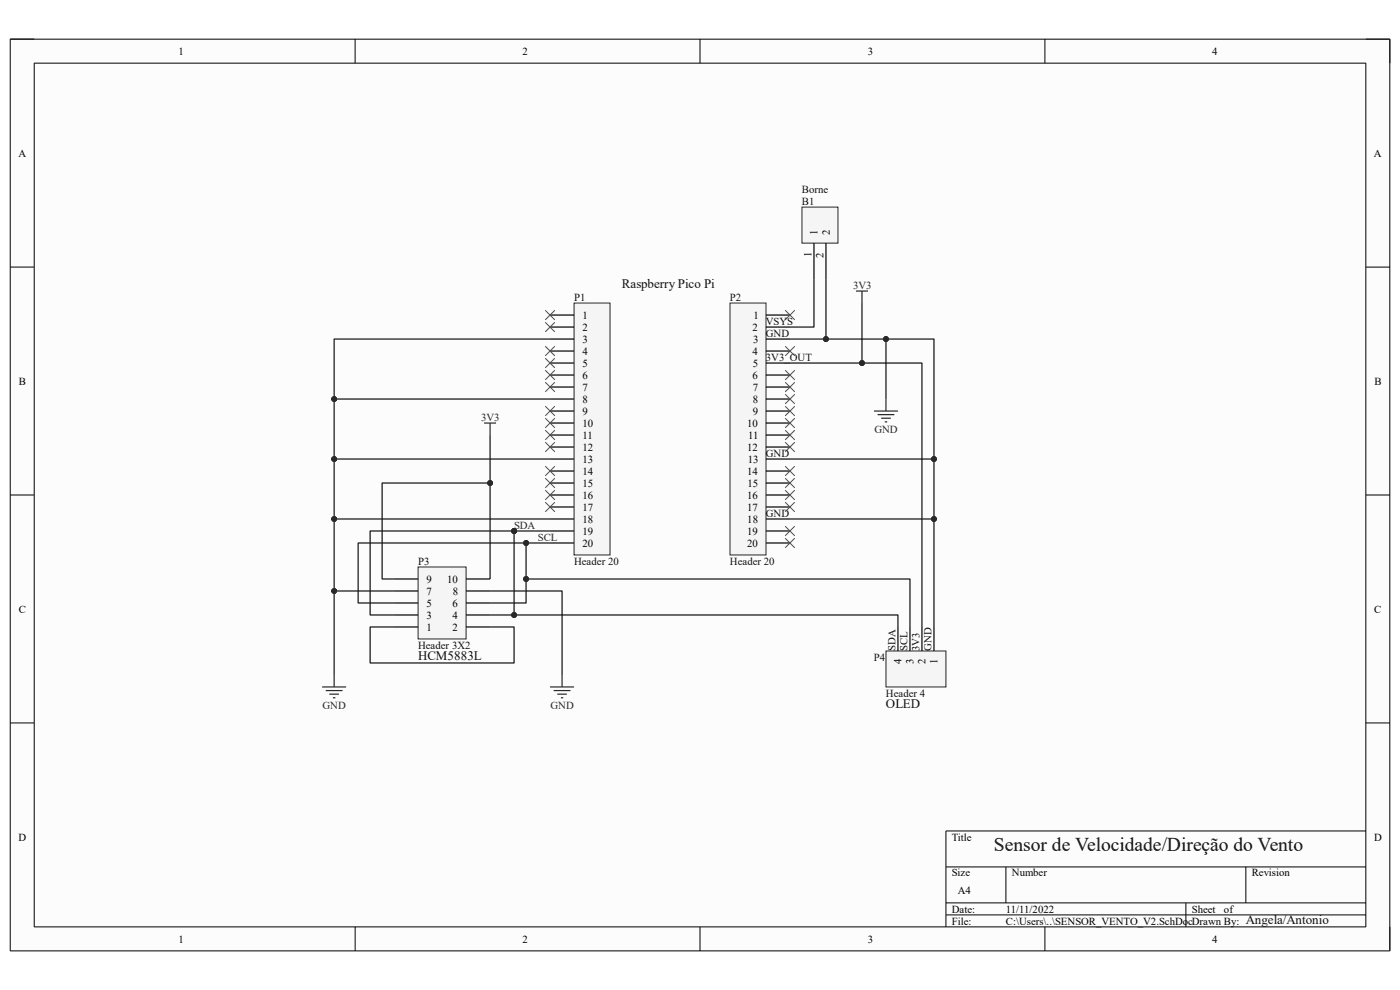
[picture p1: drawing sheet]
<svg xmlns="http://www.w3.org/2000/svg" width="297mm" height="210mm" viewBox="0 0 297 210" stroke-linecap="round" stroke-linejoin="round" font-family="sans-serif">
<path d="M2.2 8.3h292.7v193.4h-292.7z" fill-rule="evenodd" fill="#fcfcfc"/>
<path d="M2.2 8.3h292.7v193.4h-292.7z" fill="none" stroke="#000" stroke-width=".21"/>
<path d="M7.3 13.4h282.5v183.2h-282.5z" fill-rule="evenodd" fill="#fcfcfc"/>
<g fill="none" stroke="#000" stroke-width=".21">
<path d="M2.2 8.3h5.1M7.3 13.4h282.5v183.2h-282.5zM75.3 8.3v5.1M148.5 8.3v5.1M221.7 8.3v5.1M289.8 8.3h5.1v5.1M2.2 56.7h5.1M289.8 56.7h5.1M2.2 105h5.1M289.8 105h5.1M2.2 153.4h5.1M289.8 153.4h5.1"/>
<path d="M289.8 176.3h-89.1v20.3M75.3 196.6v5.1M148.5 196.6v5.1M200.7 183.9h89.1M200.7 191.5h89.1M200.7 194.1h89.1M213.4 183.9v7.6M221.7 196.6v5.1M251.6 191.5v5.1M264.3 183.9v7.6M294.9 196.6v5.1"/>
</g>
<path d="M121.8 64.3h7.6v53.4h-7.6z" fill-rule="evenodd" fill="#f5f5f5"/>
<path d="M121.8 64.3h7.6v53.4h-7.6z" fill="none" stroke="#262626" stroke-width=".21"/>
<g fill="none" stroke="#000" stroke-width=".25">
<path d="M116.7 66.8h5.1M116.7 69.4h5.1M116.7 71.9h5.1M116.7 74.5h5.1M116.7 77h5.1M116.7 79.6h5.1M116.7 82.1h5.1M116.7 84.7h5.1M116.7 87.2h5.1M116.7 89.7h5.1M116.7 92.3h5.1M116.7 94.8h5.1"/>
<path d="M116.7 97.4h5.1M116.7 99.9h5.1M116.7 102.5h5.1M116.7 105h5.1M116.7 107.6h5.1M116.7 110.1h5.1M116.7 112.6h5.1M116.7 115.2h5.1"/>
</g>
<path d="M154.9 64.3h7.6v53.4h-7.6z" fill-rule="evenodd" fill="#f5f5f5"/>
<path d="M154.9 64.3h7.6v53.4h-7.6z" fill="none" stroke="#262626" stroke-width=".21"/>
<g fill="none" stroke="#000" stroke-width=".25">
<path d="M162.5 66.8h5.1M162.5 69.4h5.1M162.5 71.9h5.1M162.5 74.5h5.1M162.5 77h5.1M162.5 79.6h5.1M162.5 82.1h5.1M162.5 84.7h5.1M162.5 87.2h5.1M162.5 89.7h5.1M162.5 92.3h5.1M162.5 94.8h5.1"/>
<path d="M162.5 97.4h5.1M162.5 99.9h5.1M162.5 102.5h5.1M162.5 105h5.1M162.5 107.6h5.1M162.5 110.1h5.1M162.5 112.6h5.1M162.5 115.2h5.1"/>
</g>
<g fill="none" stroke="#4c4c4c" stroke-width=".21">
<path d="M115.7 65.8l2 2.1M115.7 68.4l2 2M115.7 73.5l2 2M115.7 76l2 2M115.7 78.5l2 2.1M117.7 65.8l-2 2.1M117.7 68.4l-2 2M117.7 73.5l-2 2M117.7 76l-2 2M117.7 78.5l-2 2.1M166.6 65.8l2 2.1M166.6 73.5l2 2"/>
<path d="M166.6 78.5l2 2.1M168.6 65.8l-2 2.1M168.6 73.5l-2 2M168.6 78.5l-2 2.1M115.7 81.1l2 2M115.7 86.2l2 2M115.7 88.7l2 2.1M115.7 91.3l2 2M115.7 93.8l2 2M115.7 98.9l2 2M117.7 81.1l-2 2M117.7 86.2l-2 2"/>
<path d="M117.7 88.7l-2 2.1M117.7 91.3l-2 2M117.7 93.8l-2 2M117.7 98.9l-2 2M166.6 81.1l2 2M166.6 83.6l2 2.1M166.6 86.2l2 2M166.6 88.7l2 2.1M166.6 98.9l2 2M166.6 93.8l2 2M166.6 91.3l2 2M168.6 81.1l-2 2"/>
<path d="M168.6 83.6l-2 2.1M168.6 86.2l-2 2M168.6 88.7l-2 2.1M168.6 98.9l-2 2M168.6 93.8l-2 2M168.6 91.3l-2 2M115.7 101.4l2 2.1M115.7 104l2 2M115.7 106.5l2 2.1M117.7 101.4l-2 2.1M117.7 104l-2 2M117.7 106.5l-2 2.1"/>
</g>
<path d="M181.6 61.7h2.5M182.9 61.7v2.6M185.4 87.2h5.1M186.2 88h3.5M186.9 88.7h2.1M187.7 89.5h.5M188 84.7v2.5" fill="none" stroke="#262626" stroke-width=".25"/>
<circle cx="109.1" cy="112.6" r=".51" fill="#0e0e0e"/>
<circle cx="109.1" cy="112.6" r=".51" fill="none" stroke="#0e0e0e" stroke-width=".21"/>
<path d="M102.7 89.7h2.5M104 89.7v2.6M68.3 145.7h5.1M69.1 146.5h3.6M69.9 147.3h2M70.6 148h.5M70.9 143.2v2.5" fill="none" stroke="#262626" stroke-width=".25"/>
<path d="M170.1 43.9h7.7v7.7h-7.7z" fill-rule="evenodd" fill="#f5f5f5"/>
<path d="M170.1 43.9h7.7v7.7h-7.7z" fill="none" stroke="#262626" stroke-width=".21"/>
<path d="M172.7 51.6v7.6M175.2 51.6v7.6" fill="none" stroke="#000" stroke-width=".25"/>
<path d="M116.7 145.7h5.1M117.5 146.5h3.5M118.2 147.3h2.1M119 148h.5M119.2 143.2v2.5" fill="none" stroke="#262626" stroke-width=".25"/>
<path d="M88.7 120.3h10.2v15.3h-10.2z" fill-rule="evenodd" fill="#f5f5f5"/>
<path d="M88.7 120.3h10.2v15.3h-10.2z" fill="none" stroke="#262626" stroke-width=".21"/>
<path d="M83.6 133h5.1M83.6 130.5h5.1M83.6 127.9h5.1M83.6 125.4h5.1M83.6 122.8h5.1M98.9 133h5.1M98.9 130.5h5.1M98.9 127.9h5.1M98.9 125.4h5.1M98.9 122.8h5.1" fill="none" stroke="#000" stroke-width=".25"/>
<path d="M188 138.1h12.7v7.6h-12.7z" fill-rule="evenodd" fill="#f5f5f5"/>
<path d="M188 138.1h12.7v7.6h-12.7z" fill="none" stroke="#262626" stroke-width=".21"/>
<path d="M190.5 133v5.1M193.1 133v5.1M195.6 133v5.1M198.1 133v5.1" fill="none" stroke="#000" stroke-width=".25"/>
<path d="M166.6 114.2l2 2M166.6 111.6l2 2.1M166.6 106.5l2 2.1M166.6 104l2 2M166.6 101.4l2 2.1M168.6 114.2l-2 2M168.6 111.6l-2 2.1M168.6 106.5l-2 2.1M168.6 104l-2 2M168.6 101.4l-2 2.1" fill="none" stroke="#4c4c4c" stroke-width=".21"/>
<path d="M182.9 64.3v12.7" fill="none" stroke="#0e0e0e" stroke-width=".25"/>
<circle cx="182.9" cy="77" r=".51" fill="#0e0e0e"/>
<circle cx="182.9" cy="77" r=".51" fill="none" stroke="#0e0e0e" stroke-width=".21"/>
<path d="M70.9 125.4h12.7" fill="none" stroke="#0e0e0e" stroke-width=".25"/>
<circle cx="70.9" cy="125.4" r=".51" fill="#0e0e0e"/>
<circle cx="70.9" cy="125.4" r=".51" fill="none" stroke="#0e0e0e" stroke-width=".21"/>
<path d="M70.9 110.1h45.8" fill="none" stroke="#0e0e0e" stroke-width=".25"/>
<circle cx="70.9" cy="110.1" r=".51" fill="#0e0e0e"/>
<circle cx="70.9" cy="110.1" r=".51" fill="none" stroke="#0e0e0e" stroke-width=".21"/>
<path d="M70.9 97.4h45.8" fill="none" stroke="#0e0e0e" stroke-width=".25"/>
<circle cx="70.9" cy="97.4" r=".51" fill="#0e0e0e"/>
<circle cx="70.9" cy="97.4" r=".51" fill="none" stroke="#0e0e0e" stroke-width=".21"/>
<path d="M70.9 84.7h45.8" fill="none" stroke="#0e0e0e" stroke-width=".25"/>
<circle cx="70.9" cy="84.6" r=".51" fill="#0e0e0e"/>
<circle cx="70.9" cy="84.6" r=".51" fill="none" stroke="#0e0e0e" stroke-width=".21"/>
<path d="M116.7 71.9h-45.8v71.3" fill="none" stroke="#0e0e0e" stroke-width=".25"/>
<circle cx="70.9" cy="84.6" r=".51" fill="#0e0e0e"/>
<circle cx="70.9" cy="84.6" r=".51" fill="none" stroke="#0e0e0e" stroke-width=".21"/>
<circle cx="70.9" cy="97.4" r=".51" fill="#0e0e0e"/>
<circle cx="70.9" cy="97.4" r=".51" fill="none" stroke="#0e0e0e" stroke-width=".21"/>
<circle cx="70.9" cy="110.1" r=".51" fill="#0e0e0e"/>
<circle cx="70.9" cy="110.1" r=".51" fill="none" stroke="#0e0e0e" stroke-width=".21"/>
<circle cx="70.9" cy="125.4" r=".51" fill="#0e0e0e"/>
<circle cx="70.9" cy="125.4" r=".51" fill="none" stroke="#0e0e0e" stroke-width=".21"/>
<path d="M116.7 115.2h-40.7v12.7h7.6" fill="none" stroke="#0e0e0e" stroke-width=".25"/>
<circle cx="111.6" cy="115.2" r=".51" fill="#0e0e0e"/>
<circle cx="111.6" cy="115.2" r=".51" fill="none" stroke="#0e0e0e" stroke-width=".21"/>
<path d="M116.7 112.6h-38.2v17.9h5.1M83.6 133h-5.1v7.6h30.6v-7.6h-5.1" fill="none" stroke="#0e0e0e" stroke-width=".25"/>
<circle cx="109.1" cy="112.6" r=".51" fill="#0e0e0e"/>
<circle cx="109.1" cy="112.6" r=".51" fill="none" stroke="#0e0e0e" stroke-width=".21"/>
<path d="M104 102.5h-22.9v20.3h2.5" fill="none" stroke="#0e0e0e" stroke-width=".25"/>
<circle cx="104" cy="102.5" r=".51" fill="#0e0e0e"/>
<circle cx="104" cy="102.5" r=".51" fill="none" stroke="#0e0e0e" stroke-width=".21"/>
<path d="M109.1 112.6v17.9h-5.1" fill="none" stroke="#0e0e0e" stroke-width=".25"/>
<circle cx="109.1" cy="130.5" r=".51" fill="#0e0e0e"/>
<circle cx="109.1" cy="130.5" r=".51" fill="none" stroke="#0e0e0e" stroke-width=".21"/>
<circle cx="109.1" cy="112.6" r=".51" fill="#0e0e0e"/>
<circle cx="109.1" cy="112.6" r=".51" fill="none" stroke="#0e0e0e" stroke-width=".21"/>
<path d="M111.6 115.2v12.7h-7.6" fill="none" stroke="#0e0e0e" stroke-width=".25"/>
<circle cx="111.6" cy="122.8" r=".51" fill="#0e0e0e"/>
<circle cx="111.6" cy="122.8" r=".51" fill="none" stroke="#0e0e0e" stroke-width=".21"/>
<circle cx="111.6" cy="115.2" r=".51" fill="#0e0e0e"/>
<circle cx="111.6" cy="115.2" r=".51" fill="none" stroke="#0e0e0e" stroke-width=".21"/>
<path d="M167.6 97.4h30.5M104 125.4h15.2v17.8" fill="none" stroke="#0e0e0e" stroke-width=".25"/>
<circle cx="198.1" cy="97.4" r=".51" fill="#0e0e0e"/>
<circle cx="198.1" cy="97.4" r=".51" fill="none" stroke="#0e0e0e" stroke-width=".21"/>
<path d="M167.6 77h28v56" fill="none" stroke="#0e0e0e" stroke-width=".25"/>
<circle cx="182.9" cy="77" r=".51" fill="#0e0e0e"/>
<circle cx="182.9" cy="77" r=".51" fill="none" stroke="#0e0e0e" stroke-width=".21"/>
<path d="M167.6 71.9h30.5v61.1" fill="none" stroke="#0e0e0e" stroke-width=".25"/>
<circle cx="198.1" cy="110.1" r=".51" fill="#0e0e0e"/>
<circle cx="198.1" cy="110.1" r=".51" fill="none" stroke="#0e0e0e" stroke-width=".21"/>
<circle cx="198.1" cy="97.4" r=".51" fill="#0e0e0e"/>
<circle cx="198.1" cy="97.4" r=".51" fill="none" stroke="#0e0e0e" stroke-width=".21"/>
<circle cx="188" cy="71.9" r=".51" fill="#0e0e0e"/>
<circle cx="188" cy="71.9" r=".51" fill="none" stroke="#0e0e0e" stroke-width=".21"/>
<circle cx="175.2" cy="71.9" r=".51" fill="#0e0e0e"/>
<circle cx="175.2" cy="71.9" r=".51" fill="none" stroke="#0e0e0e" stroke-width=".21"/>
<path d="M172.7 59.2v10.2h-5.1M104 92.3v30.5" fill="none" stroke="#0e0e0e" stroke-width=".25"/>
<circle cx="104" cy="102.5" r=".51" fill="#0e0e0e"/>
<circle cx="104" cy="102.5" r=".51" fill="none" stroke="#0e0e0e" stroke-width=".21"/>
<path d="M175.2 59.2v12.7" fill="none" stroke="#0e0e0e" stroke-width=".25"/>
<circle cx="175.2" cy="71.9" r=".51" fill="#0e0e0e"/>
<circle cx="175.2" cy="71.9" r=".51" fill="none" stroke="#0e0e0e" stroke-width=".21"/>
<path d="M188 71.9v12.8" fill="none" stroke="#0e0e0e" stroke-width=".25"/>
<circle cx="188" cy="71.9" r=".51" fill="#0e0e0e"/>
<circle cx="188" cy="71.9" r=".51" fill="none" stroke="#0e0e0e" stroke-width=".21"/>
<path d="M109.1 130.5h81.4v2.5" fill="none" stroke="#0e0e0e" stroke-width=".25"/>
<circle cx="109.1" cy="130.5" r=".51" fill="#0e0e0e"/>
<circle cx="109.1" cy="130.5" r=".51" fill="none" stroke="#0e0e0e" stroke-width=".21"/>
<path d="M111.6 122.8h81.5v10.2" fill="none" stroke="#0e0e0e" stroke-width=".25"/>
<circle cx="111.6" cy="122.8" r=".51" fill="#0e0e0e"/>
<circle cx="111.6" cy="122.8" r=".51" fill="none" stroke="#0e0e0e" stroke-width=".21"/>
<path d="M167.6 110.1h30.5" fill="none" stroke="#0e0e0e" stroke-width=".25"/>
<circle cx="198.1" cy="110.1" r=".51" fill="#0e0e0e"/>
<circle cx="198.1" cy="110.1" r=".51" fill="none" stroke="#0e0e0e" stroke-width=".21"/>
<text font-size="4.1" fill="#0e0e0e" x="210.9" y="180.5">Sensor de Velocidade/Direção do Vento</text>
<g font-size="2.8" fill="#0e0e0e">
<text x="132" y="61.1">Raspberry Pico Pi</text>
<text x="88.7" y="140">HCM5883L</text>
<text x="188" y="150.2">OLED</text>
<text x="264.3" y="196">Angela/Antonio</text>
</g>
<g font-size="2.3">
<text x="37.9" y="11.6">1</text>
<text x="110.9" y="11.6">2</text>
<text x="184.1" y="11.6">3</text>
<text x="257.2" y="11.6">4</text>
<text x="3.9" y="33.2">A</text>
<text x="291.5" y="33.2">A</text>
<text x="173.4" y="49.8" transform="rotate(-90 173.4 49.8)">1</text>
<text x="176" y="49.8" transform="rotate(-90 176 49.8)">2</text>
<text x="172.2" y="54.5" transform="rotate(-90 172.2 54.5)">1</text>
<text x="174.7" y="54.7" transform="rotate(-90 174.7 54.7)">2</text>
<text x="123.6" y="67.6">1</text>
<text x="123.6" y="70.1">2</text>
<text x="159.6" y="70.1">2</text>
<text x="159.9" y="67.6">1</text>
<text x="123.6" y="72.7">3</text>
<text x="123.6" y="75.2">4</text>
<text x="123.6" y="77.8">5</text>
<text x="159.6" y="75.2">4</text>
<text x="159.7" y="77.8">5</text>
<text x="159.8" y="72.7">3</text>
<text x="4" y="81.6">B</text>
<text x="123.6" y="80.3">6</text>
<text x="123.6" y="82.9">7</text>
<text x="159.6" y="80.3">6</text>
<text x="159.7" y="82.9">7</text>
<text x="291.6" y="81.6">B</text>
<text x="123.6" y="85.4">8</text>
<text x="123.6" y="88">9</text>
<text x="159.7" y="85.4">8</text>
<text x="159.7" y="88">9</text>
<text x="123.6" y="90.5">10</text>
<text x="123.6" y="93">11</text>
<text x="123.6" y="95.6">12</text>
<text x="158.5" y="90.5">10</text>
<text x="158.5" y="95.6">12</text>
<text x="158.7" y="93">11</text>
<text x="123.6" y="98.1">13</text>
<text x="123.6" y="100.7">14</text>
<text x="158.5" y="100.7">14</text>
<text x="158.6" y="98.1">13</text>
<text x="123.6" y="103.2">15</text>
<text x="123.6" y="105.8">16</text>
<text x="158.5" y="105.8">16</text>
<text x="158.6" y="103.2">15</text>
<text x="123.6" y="108.3">17</text>
<text x="123.6" y="110.9">18</text>
<text x="123.6" y="113.4">19</text>
<text x="158.5" y="108.3">17</text>
<text x="158.5" y="113.4">19</text>
<text x="158.5" y="110.9">18</text>
<text x="123.6" y="116">20</text>
<text x="158.5" y="116">20</text>
<text x="90.5" y="123.6">9</text>
<text x="94.9" y="123.6">10</text>
<text x="4" y="130">C</text>
<text x="90.5" y="131.2">3</text>
<text x="90.5" y="128.7">5</text>
<text x="90.5" y="126.2">7</text>
<text x="96" y="131.2">4</text>
<text x="96" y="128.7">6</text>
<text x="96.1" y="126.2">8</text>
<text x="291.5" y="130">C</text>
<text x="90.5" y="133.8">1</text>
<text x="96" y="133.8">2</text>
<text x="191.3" y="140.9" transform="rotate(-90 191.3 140.9)">4</text>
<text x="193.8" y="140.8" transform="rotate(-90 193.8 140.8)">3</text>
<text x="196.3" y="140.9" transform="rotate(-90 196.3 140.9)">2</text>
<text x="198.9" y="140.8" transform="rotate(-90 198.9 140.8)">1</text>
<text x="3.9" y="178.3">D</text>
<text x="201.9" y="178.3">Title</text>
<text x="291.5" y="178.3">D</text>
<text x="201.9" y="185.9">Size</text>
<text x="214.7" y="185.9">Number</text>
<text x="265.5" y="185.9">Revision</text>
<text x="203.2" y="189.7">A4</text>
<text x="201.9" y="193.6">Date:</text>
<text x="201.9" y="196.1">File:</text>
<text x="213.4" y="193.6">11/11/2022</text>
<text x="213.4" y="196.1">C:\Users\..\SENSOR_VENTO_V2.SchDocDrawn By:</text>
<text x="252.9" y="193.6">Sheet</text>
<text x="259.7" y="193.6">of</text>
<text x="37.9" y="199.9">1</text>
<text x="110.9" y="199.9">2</text>
<text x="184.1" y="199.9">3</text>
<text x="257.2" y="199.9">4</text>
</g>
<g font-size="2.3" fill="#0e0e0e">
<text x="170.1" y="40.9">Borne</text>
<text x="170.1" y="43.4">B1</text>
<text x="121.8" y="63.8">P1</text>
<text x="154.9" y="63.8">P2</text>
<text x="162.5" y="68.9">VSYS</text>
<text x="162.5" y="71.4">GND</text>
<text x="162.5" y="76.5">3V3_OUT</text>
<text x="162.5" y="96.9">GND</text>
<text x="162.5" y="109.6">GND</text>
<text x="88.7" y="119.8">P3</text>
<text x="121.8" y="119.8">Header 20</text>
<text x="154.9" y="119.8">Header 20</text>
<text x="88.7" y="137.6">Header 3X2</text>
<text x="185.4" y="140.1">P4</text>
<text x="190" y="138.1" transform="rotate(-90 190 138.1)">SDA</text>
<text x="192.5" y="138.1" transform="rotate(-90 192.5 138.1)">SCL</text>
<text x="195.1" y="138.1" transform="rotate(-90 195.1 138.1)">3V3</text>
<text x="197.7" y="138.1" transform="rotate(-90 197.7 138.1)">GND</text>
<text x="188" y="147.8">Header 4</text>
</g>
<g font-size="2.3" fill="#262626">
<text x="181" y="61.3">3V3</text>
<text x="102.1" y="89.2">3V3</text>
<text x="185.5" y="91.8">GND</text>
<text x="109.1" y="112.1">SDA</text>
<text x="114.1" y="114.7">SCL</text>
<text x="68.4" y="150.3">GND</text>
<text x="116.8" y="150.3">GND</text>
</g>
</svg>
